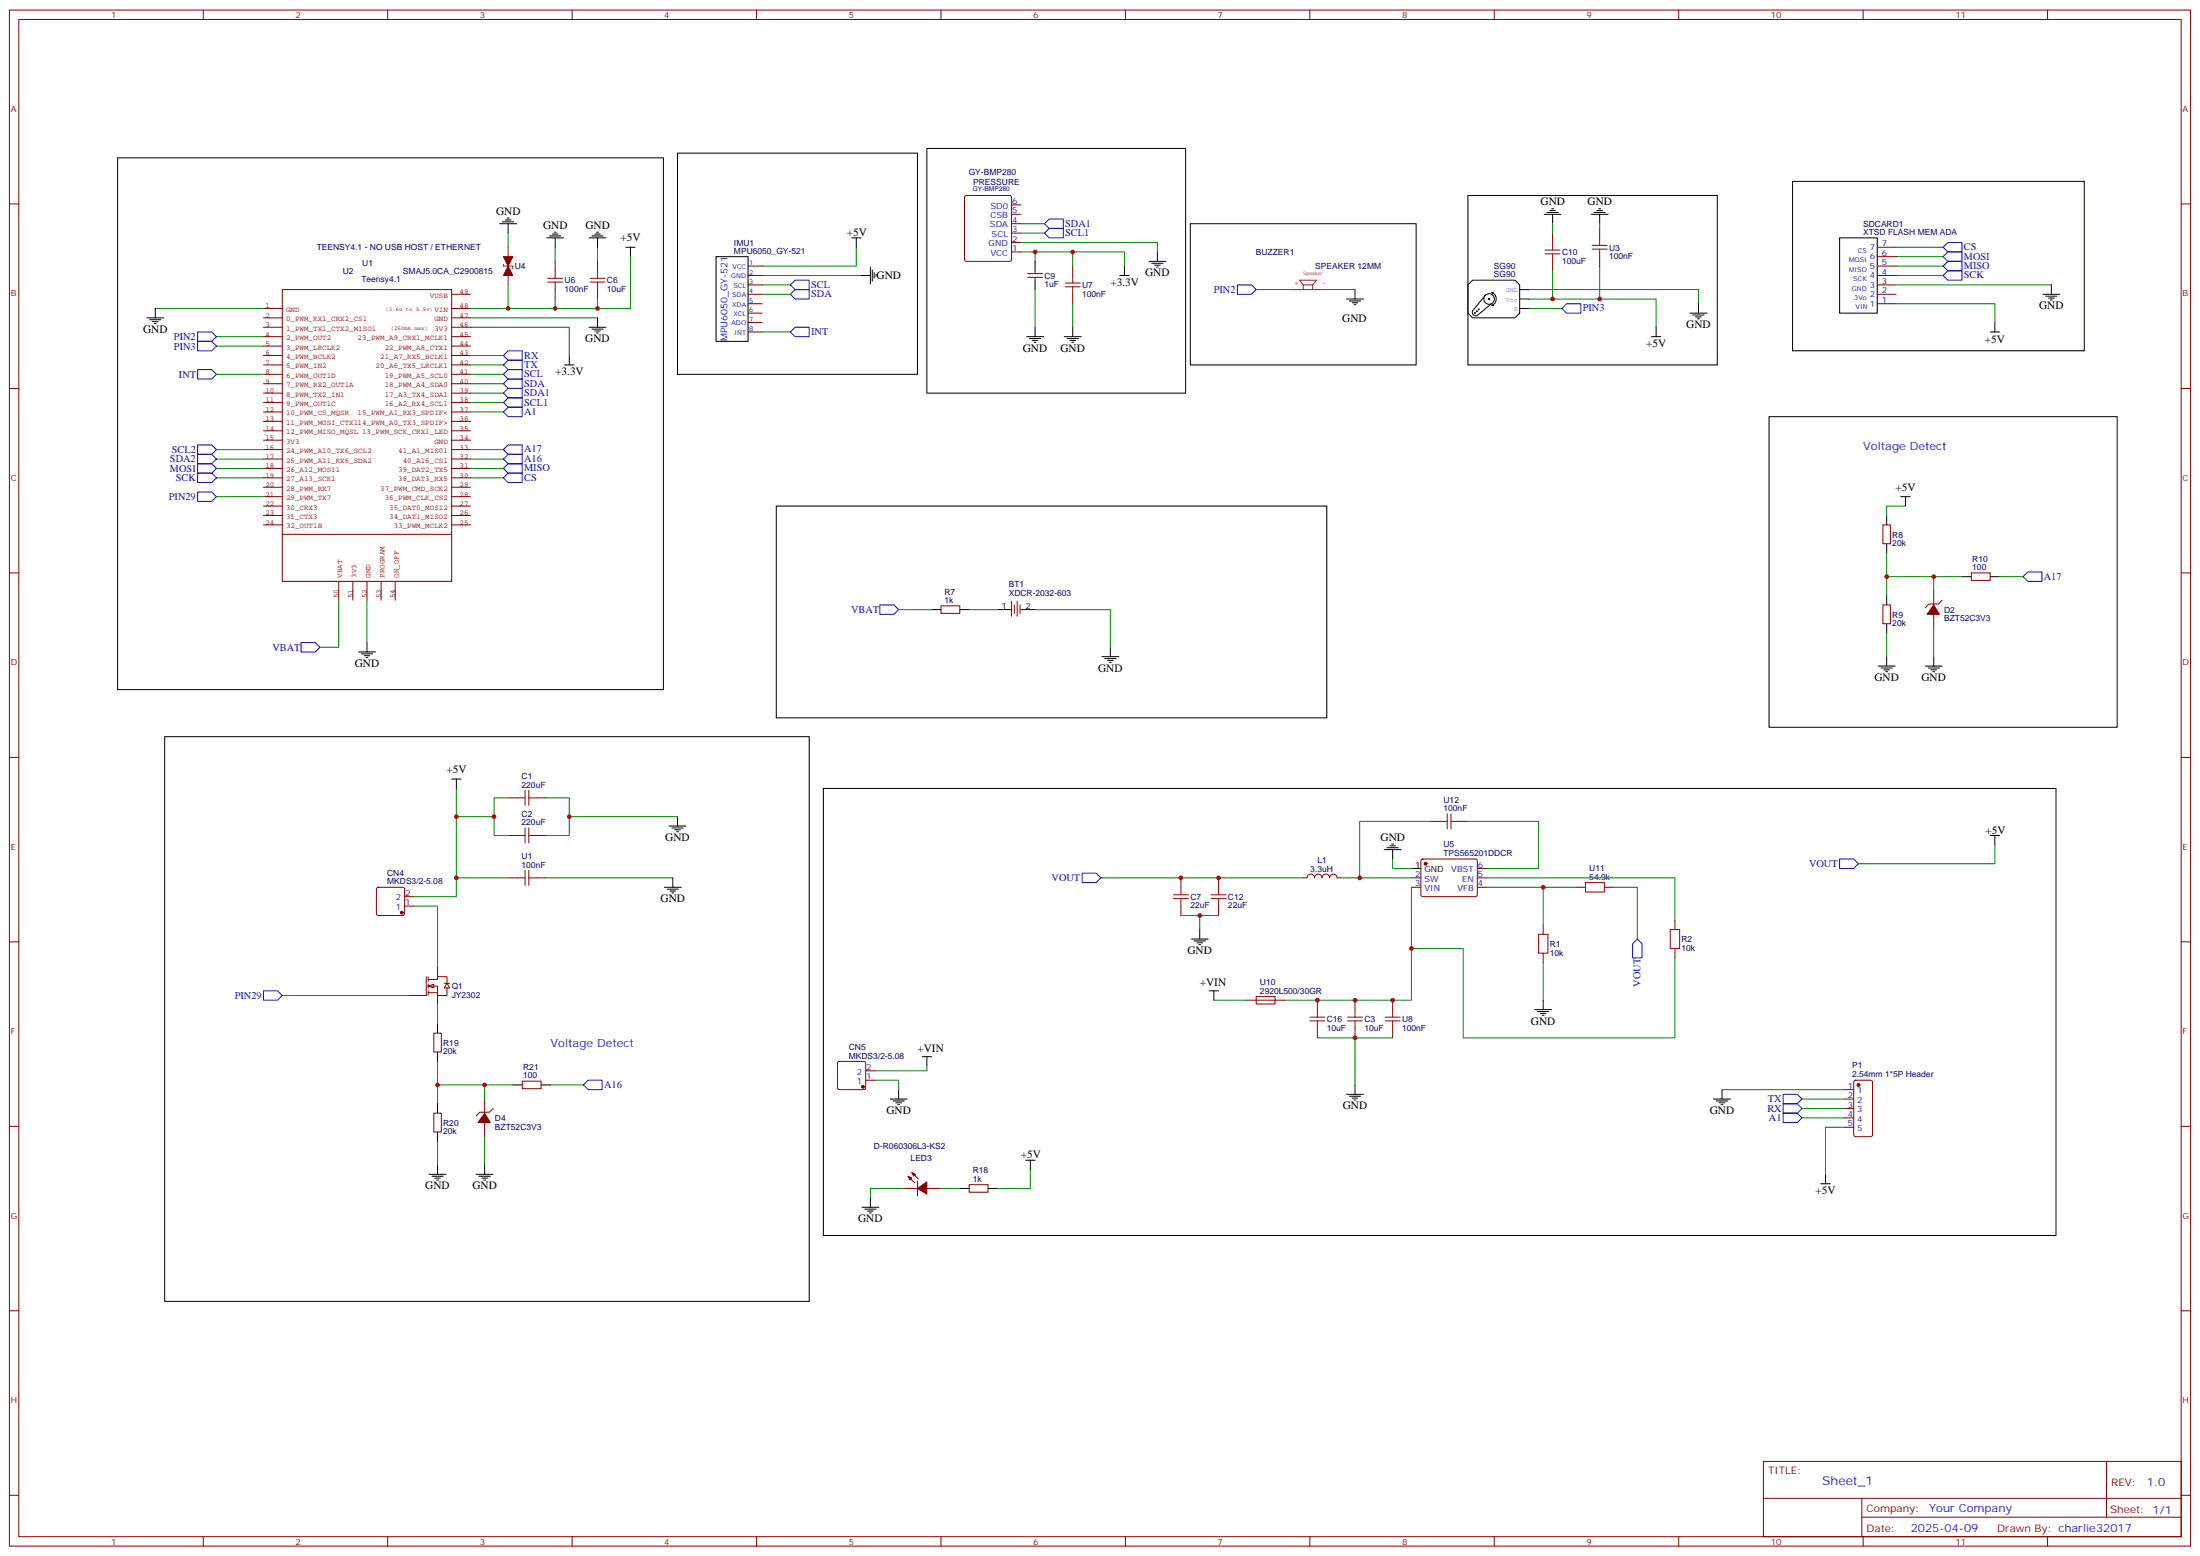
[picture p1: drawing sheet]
<svg xmlns="http://www.w3.org/2000/svg" width="825mm" height="583mm" viewBox="0 0 825 583" stroke-linecap="round" stroke-linejoin="round" font-family="sans-serif">
<g fill="none" stroke="#870000" stroke-width=".37">
<path d="M3.5 3.8h817.8v575.7h-817.8zM7.1 7.3h810.6v568.7h-810.6zM76.2 3.8v3.5M145.3 3.8v3.5M214.5 3.8v3.5M283.6 3.8v3.5M352.8 3.8v3.5M421.9 3.8v3.5M491.1 3.8v3.5M560.2 3.8v3.5M629.4 3.8v3.5M698.5 3.8v3.5"/>
<path d="M767.6 3.8v3.5M3.5 76.4h3.6M817.7 76.4h3.6M208.1 98v3.5M224 98v3.5M280.5 99.7h5.3M402.2 99.7v3.6M582.1 87.4v3.5M582.1 98v3.5M599.7 85.6v3.5M599.7 96.2v3.5M703.8 99.7h7"/>
<path d="M703.8 96.2h7M703.8 92.7h7M208.1 108.5v3.6M224 108.5v3.6M280.5 113.8h5.3M280.5 110.3h5.3M280.5 106.8h5.3M280.5 103.3h5.3M280.5 117.4h5.3M385.2 102.6h5.7M385.2 104h5.7M388.1 101.5v1.1"/>
<path d="M388.1 104v1M402.2 110.3v3.5M703.8 113.8h7M703.8 110.3h7M703.8 106.8h7M703.8 103.3h7M280.5 120.9h5.3M280.5 124.4h5.3M3.5 145.6h3.6M817.7 145.6h3.6M705.9 196.7h2.8v7.1h-2.8zM3.5 214.7h3.6"/>
<path d="M739.1 214.7h7v2.9h-7zM817.7 214.7h3.6M352.8 227.1h7v2.8h-7zM379.2 225.3v5.7M380.3 226.7v3.2M381.4 225.3v5.7M382.4 226.7v3.2M705.9 226.7h2.8v7.1h-2.8zM725 221.4v5.3M725 230.3v5.2M728.1 225l-1.4 1.4h-3.5l-1.4 1.4M3.5 283.9h3.6"/>
<path d="M190.5 299h3.5M201.1 299h3.5M817.7 283.9h3.6M190.5 313.2h3.5M201.1 313.2h3.5M536.2 307.9h3.6M546.8 307.9h3.5M141.3 332.8l.5-.2h9.2l.5 .2 .2 .5v9.1l-.2 .5-.5 .2h-9.2l-.5-.2-.2-.5v-9.1zM151.7 339.6h3.5M151.7 336.1h3.5M190.5 329h3.5M201.1 329h3.5"/>
<path d="M442.7 329v3.6M442.7 339.6v3.5M456.8 329v3.6M456.8 339.6v3.5M3.5 353h3.6M817.7 353h3.6M493.9 374.9v3.5M162.6 387.2h2.9v7.1h-2.9zM314.2 398l.5-.2h9.1l.5 .2 .3 .5v9.2l-.3 .5-.5 .2h-9.1l-.5-.2-.2-.5v-9.2zM493.9 385.5v3.5M162.6 417.2h2.9v7.1h-2.9zM181.7 411.9v5.3"/>
<path d="M184.9 415.5l-1.5 1.4h-3.5l-1.4 1.4M195.8 405.2h7v2.9h-7zM324.6 404.9h3.5M324.6 401.4h3.5M3.5 422.2h3.6M181.7 420.8v5.2M341.8 439.5l2.5 2.4M817.7 422.2h3.6M338.7 445.5h5.3M340.4 440.9l2.5 2.4M344 442.6v5.7M347.5 445.5h5.3"/>
<path d="M363.4 444h7v2.9h-7zM3.5 491.3h3.6M817.7 491.3h3.6M661.1 547.8h156.6v28.2h-156.6zM789.7 547.8v20.9M3.5 560.5h3.6M76.2 576v3.5M145.3 576v3.5M214.5 576v3.5M283.6 576v3.5M352.8 576v3.5M421.9 576v3.5"/>
<path d="M491.1 576v3.5M560.2 576v3.5M629.4 576v3.5M661.1 561.6h156.5M698 568.7h119.6M698 561.6v14.1M698.5 576v3.5M767.6 576v3.5M817.7 560.5h3.6"/>
</g>
<g fill="none" stroke="#000" stroke-width=".37">
<path d="M44.1 59.2h204.6v199.3h-204.6zM254 57.4h90v82.9h-90zM347.5 55.6h97v91.8h-97zM550.3 73.3h93.5v63.5h-93.5zM580 79.6h4.2M581 78.9h2.1M581.7 78.2h.7M597.6 79.6h4.2M598.7 78.9h2.1M599.4 78.2h.7M672 68h109.4v63.5h-109.4zM205 89.1h6.3"/>
<path d="M206 88.4h4.3M207.1 87.7h2.1M207.8 87h.7M208.1 89.1v3.6M220.8 89.1h6.4M221.9 88.4h4.2M223 87.7h2.1M223.7 87h.7M224 89.1v3.6M234.6 92.7h3.5M236.4 92.7v3.5M268.5 96.2h12v31.8h-12z"/>
<path d="M319.3 89.1h3.5M321 89.1v3.6M388.1 98v3.5M421.6 99.7v3.6M430.7 98h6.4M431.8 98.7h4.2M432.9 99.4h2.1M433.9 94.4v3.6M446.3 83.9h84.6v52.9h-84.6zM578.9 80.3h6.4M582.1 80.3v3.6M596.5 80.3h6.4"/>
<path d="M599.7 80.3v3.6M689.7 89.1h14.1v28.3h-14.1zM55 119.1h6.4M56.1 119.8h4.2M58.2 115.6v3.5M224 119.1v3.6M322.8 103.3h3.5M326.3 100.1v6.3M327 101.1v4.3M327.7 102.2v2.1M328.4 102.9v.7M388.1 105v3.5"/>
<path d="M419.8 103.3h3.5M433.6 100.1h.7M504.8 112.1h6.4M505.9 112.8h4.2M506.9 113.5h2.2M507.6 114.2h.8M508 108.5v3.6M550.3 106.8l1.8-1.8h15.9l1.7 1.8v10.6l-1.7 1.7h-15.9l-1.8-1.7zM552.8 117.3l.4 .1h-.4M553.6 116.5l.3 .2h-.4M554.3 115.8l.3 .2h-.4M556.3 111.9a1.98 1.98 0 0 1 3.1-1.5 1.98 1.98 0 0 1-.2 3.4 1.98 1.98 0 0 1-2.9-1.7"/>
<path d="M556.9 110.7l-4.8 5.8a1.31 1.31 0 0 0 .2 1.5 1.31 1.31 0 0 0 1.6 .2l5.3-4.4M558.1 111.9l.4 .2-.2 .2-.3-.2M559.3 109.6a2.68 2.68 0 0 1 1.7 2.5 2.68 2.68 0 0 1-1.7 2.4M559.3 114.5h.7M559.3 109.6l.2 .5M559.3 109.6h.6M559.5 114l-.2 .5M569.7 115.6h3.6M569.7 112.1h3.6M569.7 108.5h3.6M633.6 117.4h6.3M634.6 118.1h4.3"/>
<path d="M635.7 118.8h2.1M636.4 119.5h.7M636.8 113.8v3.6M765.9 110.3h6.3M766.9 111h4.3M768 111.7h2.1M768.7 112.4h.7M769.1 106.8v3.5M57.1 120.5h2.2M57.9 121.2h.7M211.7 136.8h3.5M213.4 133.2v3.6"/>
<path d="M220.8 122.7h6.4M221.9 123.4h4.2M223 124.1h2.1M223.7 124.8h.7M384.9 126.2h6.3M385.9 126.9h4.3M387 127.6h2.1M387.7 128.3h.7M388.1 122.7v3.5M399 126.2h6.3M400 126.9h4.3M401.1 127.6h2.1"/>
<path d="M401.8 128.3h.7M402.2 122.7v3.5M619.1 126.2h3.6M620.9 122.7v3.5M746.1 124.4h3.6M747.9 120.9v3.5M663.2 156.2h130.5v116.4h-130.5zM291 189.7h206.4v79.4h-206.4zM707.3 193.2v3.5M712.6 186.2h3.5M714.4 186.2v3.5M707.3 203.8v3.5"/>
<path d="M735.5 216.1h3.6M746.1 216.1h3.6M349.2 228.5h3.6M359.8 228.5h3.6M373.9 228.5h5.3M382.8 228.5h5.3M707.3 223.2v3.5M707.3 233.8v3.5M134.4 244.4h6.4M135.5 245.1h4.2M136.5 245.8h2.1M137.2 246.5h.7"/>
<path d="M137.6 240.8v3.6M413.1 246.1h6.4M414.2 246.8h4.2M415.2 247.5h2.1M415.9 248.2h.7M416.3 242.6v3.5M704.1 249.7h6.4M705.2 250.4h4.2M706.3 251.1h2.1M707 251.8h.7M707.3 246.1v3.6M721.8 249.7h6.3"/>
<path d="M722.8 250.4h4.3M723.9 251.1h2.1M724.6 251.8h.7M725 246.1v3.6M61.7 276.1h241.7v211.7h-241.7zM169.3 292h3.6M171.1 292v3.5M308.7 295.5h462.1v167.6h-462.1zM250.8 309.6h6.4M251.9 310.3h4.2M252.9 311h2.2M253.6 311.7h.8"/>
<path d="M254 306.1v3.5M746.1 313.2h3.6M747.9 313.2v3.5M249.1 332.6h6.3M250.1 333.3h4.3M251.2 334h2.1M251.9 334.7h.7M252.2 329v3.6M446.6 352h6.4M447.7 352.7h4.2M448.7 353.4h2.1M449.4 354.1h.7"/>
<path d="M449.8 348.4v3.6M453.3 371.4h3.5M455.1 371.4v3.5M164 383.7v3.5M164 394.3v3.5M345.7 396.1h3.5M347.5 396.1v3.5M164 413.7v3.5M192.3 406.6h3.5M202.8 406.6h3.6M333.7 411.9h6.4M334.8 412.6h4.2"/>
<path d="M335.8 413.3h2.2M336.5 414.1h.8M336.9 408.4v3.5M504.8 410.2h6.4M505.9 410.9h4.2M506.9 411.6h2.2M507.6 412.3h.8M508 406.6v3.6M164 424.3v3.5M164 436.6v3.6M181.7 436.6v3.6M384.5 434.9h3.6"/>
<path d="M386.3 434.9v3.5M160.9 440.2h6.3M161.9 440.9h4.3M163 441.6h2.1M163.7 442.3h.7M178.5 440.2h6.4M179.6 440.9h4.2M180.6 441.6h2.1M181.3 442.3h.7M323.1 452.5h6.4M324.2 453.2h4.2M325.3 453.9h2.1"/>
<path d="M326 454.6h.7M326.3 449v3.5M359.8 445.5h3.6M370.4 445.5h3.5"/>
</g>
<g fill="none" stroke="#00f" stroke-width=".37">
<path d="M391.6 83.9l1.7-1.8h5.3v3.5h-5.3zM393.3 85.6h5.3v3.5h-5.3l-1.7-1.7zM728.5 99.7l1.7-1.7h5.3v3.5h-5.3zM730.2 90.9h5.3v3.5h-5.3l-1.7-1.7zM730.2 94.4h5.3v3.6h-5.3l-1.7-1.8zM298.1 108.5h5.3v3.6h-5.3l-1.8-1.8zM298.1 105h5.3v3.5h-5.3l-1.8-1.7zM463.9 106.8h5.3l1.8 1.7-1.8 1.8h-5.3zM585.6 115.6l1.8-1.8h5.3v3.6h-5.3zM728.5 103.3l1.7-1.8h5.3v3.5h-5.3zM74.1 124.4h5.3l1.7 1.8-1.7 1.8h-5.3zM74.1 128h5.3l1.7 1.7-1.7 1.8h-5.3z"/>
<path d="M188.7 140.3l1.8-1.8h5.3v3.6h-5.3zM188.7 143.8l1.8-1.7h5.3v3.5h-5.3zM188.7 147.4l1.8-1.8h5.3v3.5h-5.3zM188.7 150.9l1.8-1.8h5.3v3.5h-5.3zM74.1 166.8h5.3l1.7 1.7-1.7 1.8h-5.3zM74.1 170.3h5.3l1.7 1.7-1.7 1.8h-5.3zM74.1 177.3h5.3l1.7 1.8-1.7 1.8h-5.3zM74.1 173.8h5.3l1.7 1.8-1.7 1.7h-5.3zM188.7 172l1.8-1.7h5.3v3.5h-5.3zM188.7 168.5l1.8-1.7h5.3v3.5h-5.3zM188.7 175.6l1.8-1.8h5.3v3.5h-5.3zM188.7 179.1l1.8-1.8h5.3v3.6h-5.3z"/>
<path d="M758.5 216.1l1.7-1.7h5.3v3.5h-5.3zM329.8 226.7h5.3l1.8 1.8-1.8 1.8h-5.3zM112.9 240.8h5.3l1.7 1.8-1.7 1.8h-5.3zM218.7 406.6l1.8-1.7h5.3v3.5h-5.3z"/>
</g>
<g fill="none" stroke="#008700" stroke-width=".37">
<path d="M208.1 92.7v5.3M224 92.7v5.3M236.4 96.2v19.4h-12.4M321 92.7v7h-35.2M382.8 90.9h51.1v3.5M382.8 94.4h38.8v5.3M382.8 87.4h8.8M382.8 83.9h8.8M388.1 94.4v3.6M402.2 94.4v5.3M582.1 83.9v3.5M599.7 83.9v1.7"/>
<path d="M599.7 99.7v12.4M710.8 99.7h17.7M710.8 96.2h17.7M710.8 92.7h17.7M58.2 115.6h40.6M176.4 119.1h47.6M190.5 106.8v8.8h17.6v-3.5M224 112.1v3.5h-15.9M285.8 106.8h10.5M285.8 103.3h37M285.8 110.3h10.5M388.1 108.5v14.2"/>
<path d="M402.2 113.8v8.9M471 108.5h14.1M495.7 108.5h12.3M573.3 108.5h63.5v5.3M573.3 112.1h47.6v10.6M573.3 115.6h12.3M582.1 101.5v10.6M710.8 113.8h37.1v7.1M710.8 106.8h58.3M710.8 103.3h17.7M81.1 129.7h17.7M81.1 126.2h17.7"/>
<path d="M176.4 122.7h37v10.5M176.4 150.9h12.3M176.4 147.4h12.3M176.4 143.8h12.3M176.4 140.3h12.3M81.1 179.1h17.7M81.1 175.6h17.7M81.1 172h17.7M81.1 168.5h17.7M176.4 179.1h12.3M176.4 175.6h12.3M176.4 172h12.3"/>
<path d="M176.4 168.5h12.3M714.4 189.7h-7.1v3.5M707.3 207.3v15.9M707.3 216.1h28.2M725 216.1v5.3M749.7 216.1h8.8M127 225v17.6h-7.1M137.6 225v15.8M336.9 228.5h12.3M363.4 228.5h10.5M388.1 228.5h28.2v14.1M707.3 237.3v8.8"/>
<path d="M725 235.5v10.6M171.1 295.5v40.6h-15.9M190.5 299h-5.3v14.2h5.3M204.6 299h8.8v14.2h-8.8M171.1 306.1h14.1M213.4 306.1h40.6M171.1 329h19.4M204.6 329h47.6M442.7 343.1h7.1v5.3M105.8 373.1h47.7M164 397.8v15.9M347.5 399.6v1.8h-19.4"/>
<path d="M164 406.6h28.3M181.7 406.6v5.3M206.4 406.6h12.3M328.1 404.9h8.8v3.5M164 427.8v8.8M181.7 426v10.6M386.3 438.4v7.1h-12.4M338.7 445.5h-12.4v3.5M352.8 445.5h7"/>
</g>
<g fill="#870000" stroke="#870000" stroke-width=".37">
<path d="M181.7 417.2l2.1 3.6h-4.6z"/>
<path d="M340.4 440.9l1.4 .7-.7 .7z"/>
<path d="M341.8 439.5l1.5 .7-.8 .7z"/>
<path d="M344 445.5l3.5-2.5v4.6z"/>
<path d="M725 226.7l2.1 3.6h-4.6z"/>
<circle cx="323.5" cy="407.4" r=".53"/>
<circle cx="150.6" cy="342.1" r=".53"/>
</g>
<g fill="none" stroke="#a10000" stroke-width=".37">
<path d="M579.3 93.7h5.6M579.3 95.1h5.6M582.1 90.9v2.8M582.1 95.1v2.9M596.9 92h5.6M596.9 93.4h5.6M599.7 89.1v2.9M599.7 93.4v2.8M205.3 104.3h5.7M205.3 105.7h5.7M208.1 101.5v2.8M208.1 105.7v2.8"/>
<path d="M221.2 104.3h5.6M221.2 105.7h5.6M224 101.5v2.8M224 105.7v2.8M399.3 106.1h5.7M399.3 107.5h5.7M402.2 103.3v2.8M402.2 107.5v2.8M194 299h2.8M196.8 296.2v5.7M198.3 296.2v5.7M198.3 299h2.8"/>
<path d="M194 313.2h2.8M196.8 310.3v5.7M198.3 310.3v5.7M198.3 313.2h2.8M539.8 307.9h2.8M542.6 305v5.7M544 307.9h2.8M544 305v5.7M194 329h2.8M196.8 326.2v5.7M198.3 329h2.8M198.3 326.2v5.7"/>
<path d="M439.9 335.4h5.7M439.9 336.8h5.7M442.7 332.6v2.8M442.7 336.8v2.8M454 335.4h5.7M454 336.8h5.7M456.8 332.6v2.8M456.8 336.8v2.8M493.9 378.4v2.8M491.1 381.2h5.6M491.1 382.7h5.6M493.9 382.7v2.8"/>
</g>
<path d="M485.1 108.5h10.6M488.6 106.8v1.7M488.6 106.8h3.5M488.6 106.8l-1.4-1.8h6.3l-1.4 1.8M492.1 106.8v1.7" fill="none" stroke="#8c2424" stroke-width=".37"/>
<g fill="none" stroke="#850000" stroke-width=".37">
<path d="M98.8 119.1h7M98.8 115.6h7M105.8 108.5h63.5v109.4h-63.5zM169.3 119.1h7.1M169.3 115.6h7.1M169.3 110.3h7.1M98.8 136.8h7M98.8 133.2h7M98.8 129.7h7M98.8 126.2h7M98.8 122.7h7M169.3 136.8h7.1"/>
<path d="M169.3 133.2h7.1M169.3 129.7h7.1M169.3 126.2h7.1M169.3 122.7h7.1M98.8 147.4h7M98.8 150.9h7M98.8 154.4h7M98.8 157.9h7M98.8 143.8h7M98.8 140.3h7M169.3 147.4h7.1M169.3 150.9h7.1"/>
<path d="M169.3 154.4h7.1M169.3 157.9h7.1M169.3 143.8h7.1M169.3 140.3h7.1M98.8 161.5h7M98.8 165h7M98.8 168.5h7M98.8 172h7M98.8 175.6h7M98.8 179.1h7M169.3 161.5h7.1M169.3 165h7.1"/>
<path d="M169.3 168.5h7.1M169.3 172h7.1M169.3 175.6h7.1M169.3 179.1h7.1M98.8 182.6h7M98.8 186.2h7M98.8 189.7h7M98.8 193.2h7M98.8 196.7h7M109.4 193.2h.1M169.3 182.6h7.1M169.3 186.2h7.1"/>
<path d="M169.3 189.7h7.1M169.3 193.2h7.1M169.3 196.7h7.1M105.8 200.3h63.5M127 217.9v7.1M132.3 217.9v7.1M137.6 217.9v7.1M142.9 217.9v7.1M148.2 217.9v7.1"/>
</g>
<g fill="#fff" stroke="#870000" stroke-width=".37">
<path d="M160.5 369.6l2.1-.7v1.4z"/>
<path d="M167.6 368.5l1 1.8h-2.1z"/>
</g>
<g fill="none" stroke="#870000" stroke-width=".37">
<path d="M361.8 73.5l.5-.2h16.2l.5 .2 .2 .5v23.3l-.2 .5-.5 .2h-16.2l-.5-.3-.2-.4v-23.3zM379.2 76.8h3.6M379.2 94.4h3.6M379.2 90.9h3.6M379.2 87.4h3.6M379.2 83.9h3.6M379.2 80.3h3.6M488.6 329h1.4a1.41 1.41 0 0 1 1.4-1.4 1.41 1.41 0 0 1 1.4 1.4 1.41 1.41 0 0 1 1.4-1.4 1.41 1.41 0 0 1 1.5 1.4 1.41 1.41 0 0 1 1.4-1.4 1.41 1.41 0 0 1 1.4 1.4 1.41 1.41 0 0 1 1.4-1.4 1.41 1.41 0 0 1 1.4 1.4h1.4M529.2 329h3.5M529.2 332.6h3.5M532.9 322.2l.5-.2h20l.5 .7-.1 13-.6 .4-20.1-.1-.4-.6v-12.7zM553.9 329h3.5"/>
<path d="M553.9 332.6h3.5M553.9 325.5h3.5M590.9 332.6h3.5M601.5 332.6h3.5M578.6 346.7v3.5M578.6 357.3v3.5M627.9 344.9v3.5M627.9 355.5v3.5M159.8 366.1v7h-6.3M160.5 367.1h3.5v-1h3.6v2.4M160.5 369.6h3.5v3.5M160.5 372.1h3.5"/>
<path d="M160.5 366.1v1.7M160.5 368.9v1.4M160.5 371.4v1.7M164 362.5v3.6M164 373.1v3.6M166.5 368.5h2.1M167.6 370.3v2.8h-3.6M467.4 374.9h14.1M508 374.9v3.5M522.1 374.9v3.5M508 385.5v3.5M522.1 385.5v3.5"/>
<path d="M691.4 408.4h3.6M691.4 411.9h3.6M691.4 415.5h3.6M691.4 419h3.6M695.2 405.1l.5-.2h5.6l.7 .4v20l-.4 .7h-5.9l-.7-.4v-20zM691.4 422.5h3.6"/>
</g>
<g fill="none" stroke="#008700" stroke-width=".37">
<path d="M190.5 87.4v5.3M176.4 115.6h14.1M176.4 133.2h12.3M176.4 136.8h12.3M285.8 124.4h10.5M81.1 140.3h17.7M176.4 154.4h12.3M81.1 186.2h17.7M536.2 307.9h-26.4v21.1M550.3 307.9h26.5v17.6h-19.4M747.9 316.7v7h-51.2M155.2 339.6h8.8v22.9"/>
<path d="M412.7 329h75.9M502.7 329h26.5M522.1 322v3.5h7.1M529.2 332.6v42.3h-47.7M557.4 329h70.5v15.9M557.4 332.6h33.5M578.6 332.6v14.1M605 332.6h8.8v19.4M449.8 343.1h7M529.2 355.5h19.4v33.5h79.3v-30M164 376.7v7M455.1 374.9h12.3"/>
<path d="M578.6 360.8v14.1M493.9 389h28.2M508 389v17.6M645.6 408.4h45.8M675.6 411.9h15.8M675.6 419h15.8M675.6 415.5h15.8M691.4 422.5h-7v17.7"/>
</g>
<g fill="none" stroke="#00f" stroke-width=".37">
<path d="M74.1 138.5h5.3l1.7 1.8-1.7 1.8h-5.3zM188.7 136.8l1.8-1.8h5.3v3.5h-5.3zM190.5 131.5h5.3v3.5h-5.3l-1.8-1.8zM296.3 124.4l1.8-1.7h5.3v3.5h-5.3zM188.7 154.4l1.8-1.8h5.3v3.6h-5.3zM74.1 184.4h5.3l1.7 1.8-1.7 1.7h-5.3zM405.7 327.3h5.3l1.7 1.7-1.7 1.8h-5.3zM689.7 322h5.3l1.7 1.7-1.7 1.8h-5.3zM612.1 353.7l1.7-1.7 1.8 1.7v5.3h-3.5zM98.8 371.4h5.3l1.7 1.7-1.7 1.8h-5.3zM668.5 410.2h5.3l1.8 1.7-1.8 1.8h-5.3zM668.5 417.2h5.3l1.8 1.8-1.8 1.8h-5.3z"/>
<path d="M668.5 413.7h5.3l1.8 1.8-1.8 1.7h-5.3z"/>
</g>
<g fill="#870000" stroke="#870000" stroke-width=".37">
<path d="M188.7 96.2h3.6l-1.8 3.5z"/>
<path d="M190.5 99.7l1.8 3.6h-3.6z"/>
<circle cx="534.5" cy="323.7" r=".53"/>
<circle cx="696.7" cy="406.6" r=".53"/>
</g>
<g fill="none" stroke="#000" stroke-width=".37">
<path d="M187.3 83.9h6.4M188.4 83.1h4.2M189.4 82.4h2.2M190.1 81.7h.8M190.5 83.9v3.5M518.9 318.5h6.4M520 317.7h4.2M521.1 317h2.1M521.8 316.3h.7M522.1 318.5v3.5M529.2 325.5h3.5M575.4 378.4h6.3"/>
<path d="M576.4 379.1h4.3M577.5 379.8h2.1M578.6 374.9v3.5M578.2 380.5h.7M642.4 411.9h6.4M643.5 412.6h4.2M644.5 413.3h2.1M645.2 414.1h.7M645.6 408.4v3.5M682.6 443.7h3.6M684.4 440.2v3.5"/>
</g>
<path d="M594.4 330.8h7.1v3.5h-7.1zM576.8 350.2h3.5v7.1h-3.5zM626.2 348.4h3.5v7.1h-3.5zM471 373.5h7v2.8h-7zM508 378.4v2.8M522.1 378.4v2.8M505.2 381.2h5.6M505.2 382.7h5.6M508 382.7v2.8M519.3 381.2h5.6M519.3 382.7h5.6M522.1 382.7v2.8" fill="none" stroke="#a10000" stroke-width=".37"/>
<path d="M188.7 99v.7h3.6v1.1M190.5 92.7v14.1" fill="none" stroke="#8c2424" stroke-width=".37"/>
<g fill="#c00">
<circle cx="181.7" cy="406.6" r=".88"/>
<circle cx="164" cy="406.6" r=".88"/>
<circle cx="402.2" cy="94.4" r=".88"/>
<circle cx="388.1" cy="94.4" r=".88"/>
<circle cx="582.1" cy="112.1" r=".88"/>
<circle cx="599.7" cy="112.1" r=".88"/>
<circle cx="707.3" cy="216.1" r=".88"/>
<circle cx="725" cy="216.1" r=".88"/>
<circle cx="171.1" cy="306.1" r=".88"/>
<circle cx="185.2" cy="306.1" r=".88"/>
<circle cx="171.1" cy="329" r=".88"/>
<circle cx="213.4" cy="306.1" r=".88"/>
<circle cx="208.1" cy="115.6" r=".88"/>
<circle cx="224" cy="115.6" r=".88"/>
<circle cx="508" cy="389" r=".88"/>
<circle cx="508" cy="374.9" r=".88"/>
<circle cx="522.1" cy="374.9" r=".88"/>
<circle cx="190.5" cy="115.6" r=".88"/>
<circle cx="456.8" cy="329" r=".88"/>
<circle cx="442.7" cy="329" r=".88"/>
<circle cx="509.8" cy="329" r=".88"/>
<circle cx="493.9" cy="374.9" r=".88"/>
<circle cx="578.6" cy="332.6" r=".88"/>
<circle cx="529.2" cy="355.5" r=".88"/>
<circle cx="449.8" cy="343.1" r=".88"/>
</g>
<text font-size="4.6" fill="#00f" x="683.2" y="556.8">Sheet_1</text>
<g font-size="4.2">
<text x="577.6" y="77">GND</text>
<text x="595.2" y="77">GND</text>
<text x="186" y="80.5">GND</text>
<text x="203.6" y="85.8">GND</text>
<text x="219.5" y="85.8">GND</text>
<text x="317.5" y="88.4">+5V</text>
<text x="232.6" y="90.5">+5V</text>
<text x="328.6" y="104.6">GND</text>
<text x="416.3" y="107.1">+3.3V</text>
<text x="429.3" y="103.6">GND</text>
<text x="764.5" y="116">GND</text>
<text x="53.6" y="124.8">GND</text>
<text x="503.2" y="120.7">GND</text>
<text x="632.2" y="123">GND</text>
<text x="219.4" y="128.3">GND</text>
<text x="383.5" y="131.8">GND</text>
<text x="397.6" y="131.8">GND</text>
<text x="617.1" y="130.1">+5V</text>
<text x="744.1" y="128.4">+5V</text>
<text x="208.1" y="140.7">+3.3V</text>
<text x="710.6" y="184.1">+5V</text>
<text x="133" y="250">GND</text>
<text x="411.7" y="251.8">GND</text>
<text x="702.7" y="255.3">GND</text>
<text x="720.4" y="255.3">GND</text>
<text x="167.4" y="289.8">+5V</text>
<text x="249.4" y="315.3">GND</text>
<text x="517.6" y="315.1">GND</text>
<text x="744.4" y="312.5">+5V</text>
<text x="247.6" y="338.2">GND</text>
<text x="445.2" y="357.6">GND</text>
<text x="449.8" y="369.6">+VIN</text>
<text x="574" y="384.1">GND</text>
<text x="344" y="394.3">+VIN</text>
<text x="332.3" y="417.6">GND</text>
<text x="503.4" y="415.8">GND</text>
<text x="641" y="417.6">GND</text>
<text x="382.8" y="434.2">+5V</text>
<text x="159.5" y="445.8">GND</text>
<text x="177.1" y="445.8">GND</text>
<text x="680.7" y="447.5">+5V</text>
<text x="321.7" y="458.2">GND</text>
</g>
<g font-size="4.2" fill="#00f">
<text x="698.5" y="168.5">Voltage Detect</text>
<text x="206.4" y="392.5">Voltage Detect</text>
<text x="804.9" y="557">1.0</text>
<text x="723.3" y="566.6">Your Company</text>
<text x="716.4" y="574.4">2025-04-09</text>
</g>
<g font-size="3.9" fill="#00f">
<text x="399.3" y="85">SDA1</text>
<text x="399.3" y="88.6">SCL1</text>
<text x="736.2" y="93.8">CS</text>
<text x="736.2" y="100.8">MISO</text>
<text x="736.2" y="97.3">MOSI</text>
<text x="304.1" y="108">SCL</text>
<text x="736.2" y="104.3">SCK</text>
<text x="304.1" y="111.5">SDA</text>
<text x="455" y="109.8">PIN2</text>
<text x="593.4" y="116.6">PIN3</text>
<text x="304.1" y="125.4">INT</text>
<text x="65.2" y="127.5">PIN2</text>
<text x="65.2" y="131">PIN3</text>
<text x="196.5" y="134.5">RX</text>
<text x="67.1" y="141.9">INT</text>
<text x="196.5" y="141.5">SCL</text>
<text x="196.5" y="138">TX</text>
<text x="196.5" y="145">SDA</text>
<text x="196.5" y="148.5">SDA1</text>
<text x="196.5" y="152.1">SCL1</text>
<text x="196.5" y="155.6">A1</text>
<text x="63.7" y="173.3">SDA2</text>
<text x="64.4" y="169.7">SCL2</text>
<text x="196.5" y="173.1">A16</text>
<text x="196.5" y="169.6">A17</text>
<text x="63.7" y="176.8">MOSI</text>
<text x="196.5" y="176.7">MISO</text>
<text x="65.9" y="180.3">SCK</text>
<text x="196.5" y="180.2">CS</text>
<text x="63.3" y="187.5">PIN29</text>
<text x="766.2" y="217.2">A17</text>
<text x="319.1" y="229.7">VBAT</text>
<text x="102.1" y="243.8">VBAT</text>
<text x="678.2" y="325">VOUT</text>
<text x="394.2" y="330.3">VOUT</text>
<text x="615.1" y="369.8" transform="rotate(-90 615.1 369.8)">VOUT</text>
<text x="88" y="374.4">PIN29</text>
<text x="226.5" y="407.6">A16</text>
<text x="662.7" y="413.2">TX</text>
<text x="662.6" y="416.7">RX</text>
<text x="663.2" y="420.3">A1</text>
</g>
<g font-size="3.9" fill="#800">
<text x="662.9" y="552.3">TITLE:</text>
<text x="791.5" y="557">REV:</text>
<text x="699.8" y="566.5">Company:</text>
<text x="791.1" y="567.2">Sheet: 1/1</text>
<text x="699.8" y="574.2">Date:</text>
<text x="748.8" y="574.3">Drawn By: charlie32017</text>
</g>
<text font-size="3.5" fill="#00f" x="272.7" y="128" transform="rotate(-90 272.7 128)">MPU6050_GY-521</text>
<g font-size="3.2" fill="#800">
<text x="41.6" y="6.8">1</text>
<text x="110.8" y="6.8">2</text>
<text x="179.9" y="6.8">3</text>
<text x="249.1" y="6.8">4</text>
<text x="318.2" y="6.8">5</text>
<text x="387.3" y="6.8">6</text>
<text x="456.5" y="6.8">7</text>
<text x="525.6" y="6.8">8</text>
<text x="594.8" y="6.8">9</text>
<text x="663.9" y="6.8">10</text>
<text x="733.1" y="6.8">11</text>
<text x="4.1" y="41.9">A</text>
<text x="818.3" y="41.9">A</text>
<text x="4.1" y="111">B</text>
<text x="818.3" y="111">B</text>
<text x="4.1" y="180.2">C</text>
<text x="818.3" y="180.2">C</text>
<text x="4.1" y="249.3">D</text>
<text x="818.3" y="249.3">D</text>
<text x="4.1" y="318.5">E</text>
<text x="818.3" y="318.5">E</text>
<text x="4.1" y="387.6">F</text>
<text x="818.3" y="387.6">F</text>
<text x="4.1" y="456.7">G</text>
<text x="818.3" y="456.7">G</text>
<text x="4.1" y="525.9">H</text>
<text x="818.3" y="525.9">H</text>
<text x="41.6" y="579">1</text>
<text x="110.8" y="579">2</text>
<text x="179.9" y="579">3</text>
<text x="249.1" y="579">4</text>
<text x="318.2" y="579">5</text>
<text x="387.3" y="579">6</text>
<text x="456.5" y="579">7</text>
<text x="525.6" y="579">8</text>
<text x="594.8" y="579">9</text>
<text x="663.9" y="579">10</text>
<text x="733.1" y="579">11</text>
</g>
<g font-size="3.2" fill="#000080">
<text x="363.2" y="65.6">GY-BMP280</text>
<text x="364.9" y="69.2">PRESSURE</text>
<text x="698.5" y="88.1">XTSD FLASH MEM ADA</text>
<text x="698.5" y="84.9">SDCARD1</text>
<text x="118.7" y="93.8">TEENSY4.1 - NO USB HOST / ETHERNET</text>
<text x="275.2" y="95.1">MPU6050_GY-521</text>
<text x="275.2" y="92">IMU1</text>
<text x="470.8" y="95.7">BUZZER1</text>
<text x="585.6" y="95.7">C10</text>
<text x="603.2" y="93.9">U3</text>
<text x="135.8" y="99.7">U1</text>
<text x="193" y="100.9">U4</text>
<text x="493.1" y="101">SPEAKER 12MM</text>
<text x="560" y="100.8">SG90</text>
<text x="585.6" y="98.8">100uF</text>
<text x="603.2" y="97.1">100nF</text>
<text x="128.5" y="102.6">U2</text>
<text x="135.5" y="105.7">Teensy4.1</text>
<text x="151.1" y="102.7">SMAJ5.0CA_C2900815</text>
<text x="211.7" y="106.3">U6</text>
<text x="227.5" y="106.3">C6</text>
<text x="391.6" y="107.7">1uF</text>
<text x="391.6" y="104.5">C9</text>
<text x="560" y="104">SG90</text>
<text x="211.7" y="109.4">100nF</text>
<text x="227.5" y="109.4">10uF</text>
<text x="405.7" y="111.2">100nF</text>
<text x="405.7" y="108">U7</text>
<text x="709.4" y="201.5">R8</text>
<text x="709.4" y="204.7">20k</text>
<text x="739.4" y="213.7">100</text>
<text x="739.4" y="210.5">R10</text>
<text x="378.2" y="220">BT1</text>
<text x="354.1" y="226">1k</text>
<text x="354.1" y="222.8">R7</text>
<text x="378.2" y="223.6">XDCR-2032-603</text>
<text x="709.4" y="231.5">R9</text>
<text x="728.8" y="232.9">BZT52C3V3</text>
<text x="728.8" y="229.7">D2</text>
<text x="709.4" y="234.7">20k</text>
<text x="195.5" y="291.9">C1</text>
<text x="195.5" y="295.2">220uF</text>
<text x="541.2" y="304">100nF</text>
<text x="541.2" y="300.9">U12</text>
<text x="195.5" y="309.3">220uF</text>
<text x="195.5" y="306.1">C2</text>
<text x="541.2" y="317.6">U5</text>
<text x="195.5" y="321.9">U1</text>
<text x="493.9" y="323.4">L1</text>
<text x="541.2" y="320.8">TPS565201DDCR</text>
<text x="145.2" y="328.4">CN4</text>
<text x="195.5" y="325.2">100nF</text>
<text x="491.2" y="326.7">3.3uH</text>
<text x="595.8" y="329.7">54.9k</text>
<text x="595.8" y="326.6">U11</text>
<text x="145.2" y="331.5">MKDS3/2-5.08</text>
<text x="446.3" y="340.5">22uF</text>
<text x="446.3" y="337.3">C7</text>
<text x="460.4" y="340.5">22uF</text>
<text x="460.4" y="337.3">C12</text>
<text x="630.4" y="353.2">R2</text>
<text x="581" y="358.1">10k</text>
<text x="581" y="355">R1</text>
<text x="630.4" y="356.4">10k</text>
<text x="169.3" y="370.8">Q1</text>
<text x="472.4" y="369.3">U10</text>
<text x="169.3" y="374">JY2302</text>
<text x="472.4" y="372.4">2920L500/30GR</text>
<text x="497.4" y="383.2">C16</text>
<text x="511.5" y="383.2">C3</text>
<text x="525.6" y="383.1">U8</text>
<text x="497.4" y="386.4">10uF</text>
<text x="511.5" y="386.4">10uF</text>
<text x="525.6" y="386.3">100nF</text>
<text x="166.2" y="395.2">20k</text>
<text x="166.2" y="392">R19</text>
<text x="318.2" y="393.5">CN5</text>
<text x="196.1" y="401">R21</text>
<text x="318.2" y="396.8">MKDS3/2-5.08</text>
<text x="694.4" y="400.5">P1</text>
<text x="196.1" y="404.2">100</text>
<text x="694.4" y="403.6">2.54mm 1*5P Header</text>
<text x="166.2" y="425.2">20k</text>
<text x="166.2" y="422">R20</text>
<text x="185.6" y="423.4">BZT52C3V3</text>
<text x="185.6" y="420.2">D4</text>
<text x="327.6" y="430.8">D-R060306L3-KS2</text>
<text x="341.4" y="435.2">LED3</text>
<text x="364.7" y="443">1k</text>
<text x="364.7" y="439.8">R18</text>
</g>
<g font-size="3.2" fill="#00f">
<text x="379.4" y="76.4">6</text>
<text x="371.3" y="78.2">SD0</text>
<text x="371.4" y="81.7">CSB</text>
<text x="379.4" y="83.5">4</text>
<text x="379.4" y="80">5</text>
<text x="371.2" y="85.3">SDA</text>
<text x="371.8" y="88.8">SCL</text>
<text x="379.4" y="87">3</text>
<text x="370.6" y="92.3">GND</text>
<text x="371.3" y="95.8">VCC</text>
<text x="379.4" y="94.1">1</text>
<text x="379.4" y="90.6">2</text>
<text x="701.1" y="93.7">7</text>
<text x="705.6" y="95.8">6</text>
<text x="705.6" y="92.3">7</text>
<text x="701.1" y="100.8">5</text>
<text x="701.1" y="97.3">6</text>
<text x="705.6" y="99.4">5</text>
<text x="701.1" y="107.8">3</text>
<text x="701.1" y="104.3">4</text>
<text x="705.6" y="106.4">3</text>
<text x="705.6" y="102.9">4</text>
<text x="701.1" y="111.4">2</text>
<text x="705.6" y="113.5">1</text>
<text x="705.6" y="110">2</text>
<text x="701.1" y="114.9">1</text>
<text x="530.5" y="328.7">2</text>
<text x="544.1" y="326.9">VBST</text>
<text x="554" y="328.7">5</text>
<text x="554" y="325.2">6</text>
<text x="151.9" y="335.7">2</text>
<text x="530.5" y="332.2">3</text>
<text x="534" y="330.4">SW</text>
<text x="534" y="334">VIN</text>
<text x="546.4" y="334">VFB</text>
<text x="548.2" y="330.4">EN</text>
<text x="554" y="332.2">4</text>
<text x="148.4" y="341">1</text>
<text x="148.4" y="337.5">2</text>
<text x="151.9" y="339.3">1</text>
<text x="324.7" y="401">2</text>
<text x="321.2" y="406.3">1</text>
<text x="321.2" y="402.8">2</text>
<text x="324.7" y="404.5">1</text>
<text x="692.8" y="408.1">1</text>
<text x="692.8" y="411.6">2</text>
<text x="696.3" y="409.8">1</text>
<text x="696.3" y="413.3">2</text>
<text x="692.8" y="415.1">3</text>
<text x="692.8" y="418.6">4</text>
<text x="696.3" y="416.9">3</text>
<text x="692.8" y="422.2">5</text>
<text x="696.3" y="420.4">4</text>
<text x="696.3" y="423.9">5</text>
</g>
<g font-size="3.2">
<text x="375.5" y="228.1">1</text>
<text x="384.5" y="228.1">2</text>
<text x="530.5" y="325.2">1</text>
<text x="534" y="326.9">GND</text>
</g>
<g font-size="2.8" fill="#840000">
<text x="161.1" y="111.6">VUSB</text>
<text x="172.3" y="110.3">49</text>
<text x="99.5" y="115.6">1</text>
<text x="99.5" y="119.1">2</text>
<text x="107.2" y="116.9">GND</text>
<text x="162.8" y="116.9">VIN</text>
<text x="172.3" y="119.1">47</text>
<text x="172.3" y="115.6">48</text>
<text x="99.5" y="122.6">3</text>
<text x="107.2" y="120.5">0_PWM_RX1_CRX2_CS1</text>
<text x="107.2" y="124">1_PWM_TX1_CTX2_MISO1</text>
<text x="162.8" y="124">3V3</text>
<text x="162.8" y="120.5">GND</text>
<text x="172.3" y="122.6">46</text>
<text x="99.5" y="129.7">5</text>
<text x="99.5" y="126.2">4</text>
<text x="107.2" y="131">3_PWM_LRCLK2</text>
<text x="107.2" y="127.5">2_PWM_OUT2</text>
<text x="134.1" y="127.5">23_PWM_A9_CRX1_MCLK1</text>
<text x="144.2" y="131">22_PWM_A8_CTX1</text>
<text x="172.3" y="129.7">44</text>
<text x="172.3" y="126.2">45</text>
<text x="99.5" y="133.2">6</text>
<text x="99.5" y="136.7">7</text>
<text x="107.2" y="134.6">4_PWM_BCLK2</text>
<text x="142.5" y="134.6">21_A7_RX5_BCLK1</text>
<text x="172.3" y="136.7">42</text>
<text x="172.3" y="133.2">43</text>
<text x="99.5" y="140.3">8</text>
<text x="99.5" y="143.8">9</text>
<text x="107.2" y="138.1">5_PWM_IN2</text>
<text x="107.2" y="141.6">6_PWM_OUT1D</text>
<text x="140.8" y="138.1">20_A6_TX5_LRCLK1</text>
<text x="144.2" y="141.6">19_PWM_A5_SCL0</text>
<text x="172.3" y="143.8">40</text>
<text x="172.3" y="140.3">41</text>
<text x="99.5" y="147.3">10</text>
<text x="107.2" y="148.7">8_PWM_TX2_IN1</text>
<text x="107.2" y="145.2">7_PWM_RX2_OUT1A</text>
<text x="144.2" y="148.7">17_A3_TX4_SDA1</text>
<text x="144.2" y="145.2">18_PWM_A4_SDA0</text>
<text x="172.3" y="147.3">39</text>
<text x="99.5" y="150.8">11</text>
<text x="99.5" y="154.4">12</text>
<text x="107.2" y="152.2">9_PWM_OUT1C</text>
<text x="107.2" y="155.7">10_PWM_CS_MQSR</text>
<text x="134.1" y="155.7">15_PWM_A1_RX3_SPDIF&lt;</text>
<text x="144.2" y="152.2">16_A2_RX4_SCL1</text>
<text x="172.3" y="154.4">37</text>
<text x="172.3" y="150.8">38</text>
<text x="99.5" y="157.9">13</text>
<text x="99.5" y="161.4">14</text>
<text x="107.2" y="159.3">11_PWM_MOSI_CTX114_PWM_A0_TX3_SPDIF&gt;</text>
<text x="172.3" y="161.4">35</text>
<text x="172.3" y="157.9">36</text>
<text x="99.5" y="165">15</text>
<text x="107.2" y="162.8">12_PWM_MISO_MQSL 13_PWM_SCK_CRX1_LED</text>
<text x="107.2" y="166.3">3V3</text>
<text x="162.8" y="166.3">GND</text>
<text x="172.3" y="165">34</text>
<text x="99.5" y="168.5">16</text>
<text x="99.5" y="172">17</text>
<text x="107.2" y="169.8">24_PWM_A10_TX6_SCL2</text>
<text x="107.2" y="173.4">25_PWM_A11_RX6_SDA2</text>
<text x="149.3" y="169.8">41_A1_MIS01</text>
<text x="151" y="173.4">40_A16_CS1</text>
<text x="172.3" y="172">32</text>
<text x="172.3" y="168.5">33</text>
<text x="99.5" y="175.5">18</text>
<text x="99.5" y="179.1">19</text>
<text x="107.2" y="176.9">26_A12_MOSI1</text>
<text x="149.3" y="176.9">39_DAT2_TX5</text>
<text x="172.3" y="179.1">30</text>
<text x="172.3" y="175.5">31</text>
<text x="99.5" y="182.6">20</text>
<text x="107.2" y="180.4">27_A13_SCK1</text>
<text x="107.2" y="184">28_PWM_RX7</text>
<text x="142.5" y="184">37_PWM_CMD_SCK2</text>
<text x="149.3" y="180.4">38_DAT3_RX5</text>
<text x="172.3" y="182.6">29</text>
<text x="99.5" y="186.1">21</text>
<text x="99.5" y="189.7">22</text>
<text x="107.2" y="187.5">29_PWM_TX7</text>
<text x="107.2" y="191">30_CRX3</text>
<text x="144.2" y="187.5">36_PWM_CLK_CS2</text>
<text x="145.9" y="191">35_DAT0_MOSI2</text>
<text x="172.3" y="189.7">27</text>
<text x="172.3" y="186.1">28</text>
<text x="99.5" y="193.2">23</text>
<text x="99.5" y="196.7">24</text>
<text x="107.2" y="194.5">31_CTX3</text>
<text x="145.9" y="194.5">34_DAT1_MISO2</text>
<text x="172.3" y="196.7">25</text>
<text x="172.3" y="193.2">26</text>
<text x="107.2" y="198.1">32_OUT1B</text>
<text x="147.6" y="198.1">33_PWM_MCLK2</text>
<text x="128.3" y="216.5" transform="rotate(-90 128.3 216.5)">VBAT</text>
<text x="133.6" y="216.5" transform="rotate(-90 133.6 216.5)">3V3</text>
<text x="138.9" y="216.5" transform="rotate(-90 138.9 216.5)">GND</text>
<text x="144.2" y="216.5" transform="rotate(-90 144.2 216.5)">PROGRAM</text>
<text x="149.5" y="216.5" transform="rotate(-90 149.5 216.5)">ON_OFF</text>
<text x="127" y="224.3" transform="rotate(-90 127 224.3)">50</text>
<text x="132.3" y="224.3" transform="rotate(-90 132.3 224.3)">51</text>
<text x="137.5" y="224.3" transform="rotate(-90 137.5 224.3)">52</text>
<text x="142.8" y="224.3" transform="rotate(-90 142.8 224.3)">53</text>
<text x="148.1" y="224.3" transform="rotate(-90 148.1 224.3)">54</text>
</g>
<text font-size="2.5" fill="#000080" x="364.7" y="71.7">GY-BMP280</text>
<g font-size="2.5" fill="#00f">
<text x="696.6" y="94.8">CS</text>
<text x="274.6" y="100.8">VCC</text>
<text x="280.8" y="99.4">1</text>
<text x="693.2" y="101.8">MISO</text>
<text x="693.2" y="98.3">MOSI</text>
<text x="274.1" y="104.3">GND</text>
<text x="275" y="107.8">SCL</text>
<text x="280.8" y="102.9">2</text>
<text x="280.8" y="106.4">3</text>
<text x="694.8" y="105.4">SCK</text>
<text x="274.5" y="111.4">SDA</text>
<text x="280.8" y="110">4</text>
<text x="280.8" y="113.5">5</text>
<text x="694.3" y="108.9">GND</text>
<text x="695.1" y="112.4">3Vo</text>
<text x="274.5" y="114.9">XDA</text>
<text x="275" y="118.4">XCL</text>
<text x="280.8" y="117">6</text>
<text x="695.7" y="116">VIN</text>
<text x="274.2" y="122">ADO</text>
<text x="275.3" y="125.5">INT</text>
<text x="280.8" y="120.5">7</text>
<text x="280.8" y="124.1">8</text>
</g>
<g font-size="2.5" fill="#8d2323">
<text x="485.1" y="106.8">+</text>
<text x="495.7" y="106.8">-</text>
</g>
<g font-size="2.5" fill="#29abe2">
<text x="564.6" y="113.1">Vcc</text>
<text x="564.6" y="109.6">GND</text>
<text x="567.5" y="116.7">S</text>
</g>
<g font-size="2.1" fill="#840000">
<text x="144.6" y="116.7">(3.6v to 5.5v)</text>
<text x="146.5" y="123.7">(250mA max)</text>
</g>
<text font-size="1.8" fill="#8d2323" x="488.6" y="102.9">Speaker</text>
</svg>
